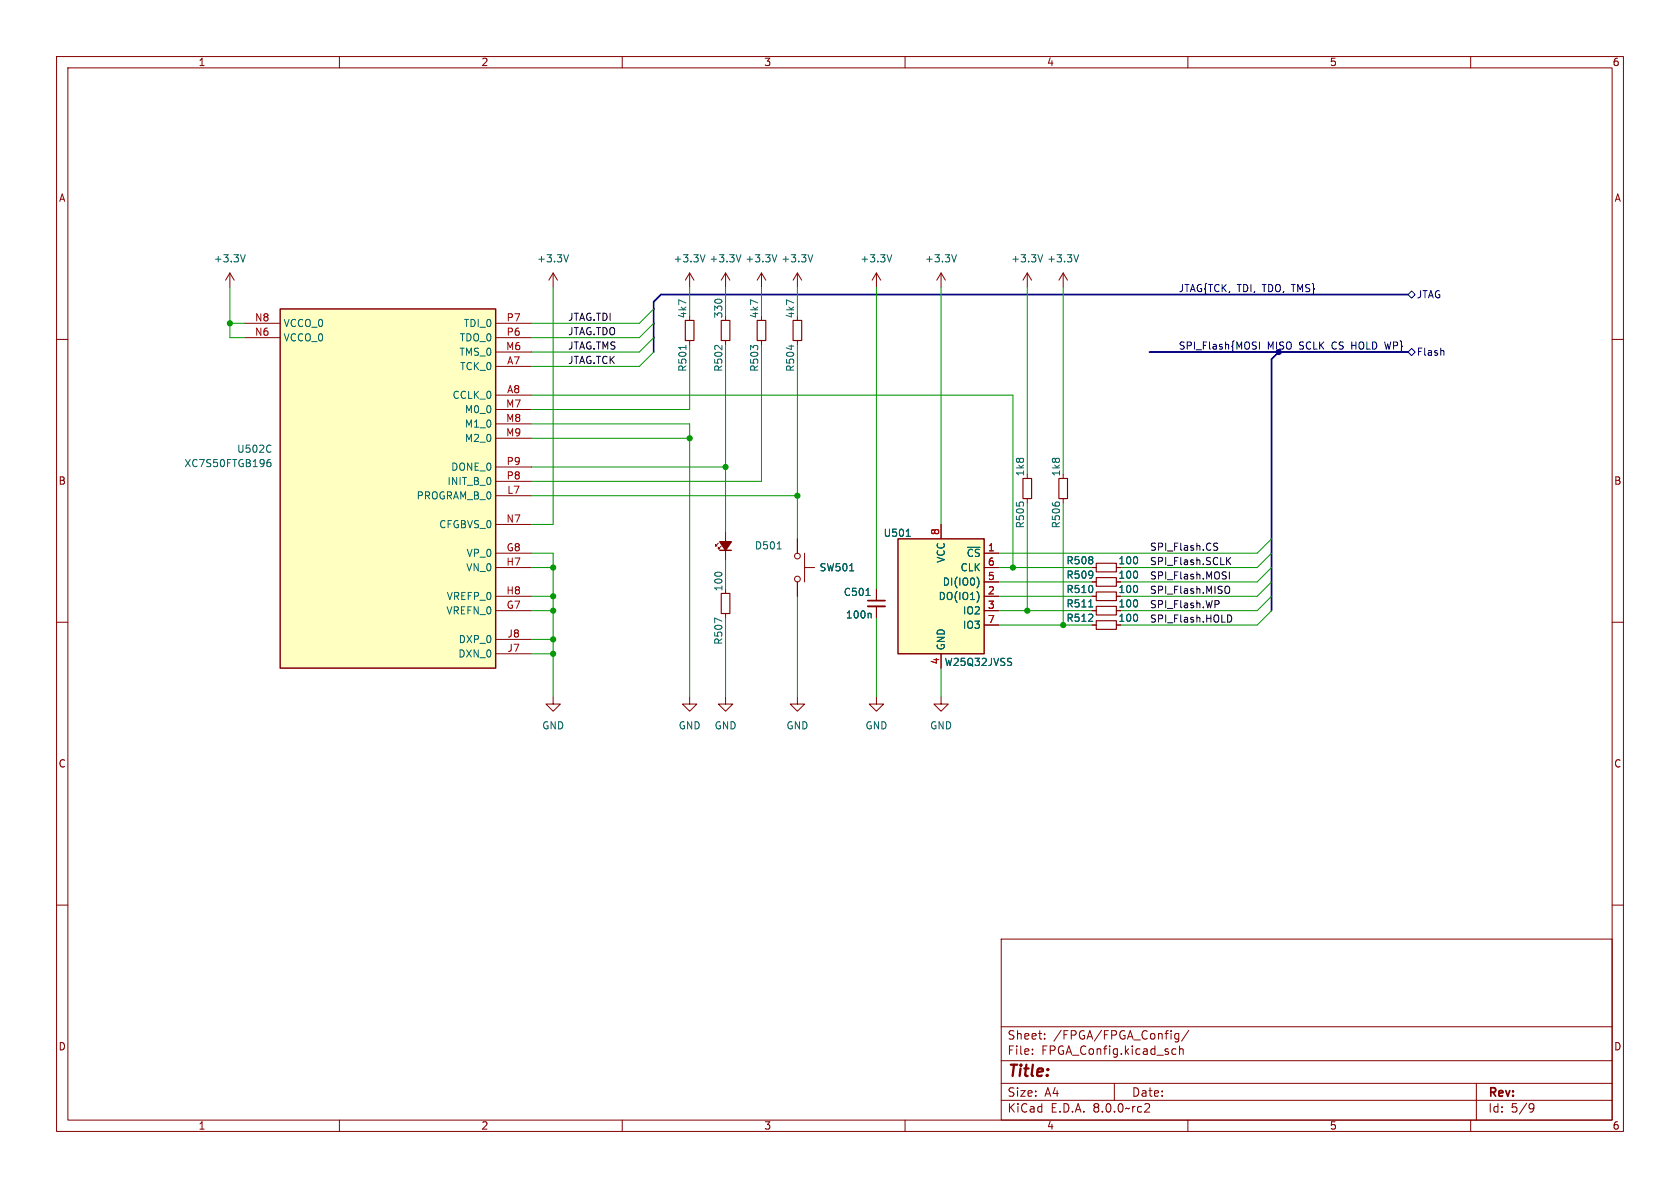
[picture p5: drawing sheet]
<svg xmlns="http://www.w3.org/2000/svg" width="297mm" height="210mm" viewBox="0 0 297 210" stroke-linecap="round" stroke-linejoin="round" font-family="sans-serif">
<g fill="none" stroke="#840000" stroke-width=".18">
<path d="M10 10h277v190h-277zM12 12h273v186h-273zM60 10v2M110 10v2M160 10v2M210 10v2M260 10v2M10 60h2M121.9 48.3l-.7 1.2M121.9 48.3v2.5M121.9 48.3l.8 1.2M128.3 48.3v2.5"/>
<path d="M128.3 48.3l-.8 1.2M128.3 48.3l.7 1.2M134.6 48.3l-.7 1.2M134.6 48.3v2.5M134.6 48.3l.8 1.2M141 48.3l-.8 1.2M141 48.3v2.5M141 48.3l.7 1.2M154.9 48.3v2.5M154.9 48.3l-.7 1.2M154.9 48.3l.8 1.2M166.4 48.3l-.8 1.2"/>
<path d="M166.4 48.3v2.5M166.4 48.3l.7 1.2M181.6 48.3l-.8 1.2M181.6 48.3v2.5M181.6 48.3l.8 1.2M188 48.3l-.8 1.2M188 48.3v2.5M188 48.3l.7 1.2M285 60h2M121.9 60.2v.8M128.3 60.2v.8M134.6 60.2v.8"/>
<path d="M141 60.2v.8M127 96l-.5 .5v-.2v.2h.2M127.5 96.5l-.5 .5v-.2v.2h.3M128.3 94v5.1M141 95.3v2.5M142.2 97.8v5.1M181.6 88.1v.8M188 88.1v.8M10 110h2M128.3 108.5v.7M141 102.9v2.5M142.2 100.3h1.8"/>
<path d="M154.9 104.1v2.1M154.9 107.2v2M193 110.5h.8M193 102.9h.8M193 100.3h.8M193 108h.8M193 105.4h.8M285 110h2M97.8 123.2v1.3h1.3l-1.3 1.2-1.3-1.2h1.3M121.9 123.2v1.3h1.3l-1.3 1.2-1.3-1.2h1.3M128.3 123.2v1.3h1.2l-1.2 1.2-1.3-1.2h1.3M141 123.2v1.3h1.2l-1.2 1.2-1.3-1.2h1.3"/>
<path d="M154.9 123.2v1.3h1.3l-1.3 1.2-1.2-1.2h1.2M166.4 123.2v1.3h1.2l-1.2 1.2-1.3-1.2h1.3M10 160h2M285 160h2M177 166h108v32h-108zM60 198v2M110 198v2M160 198v2M177 194.5h108M177 191.5h108M177 187.5h108M177 181.5h108"/>
<path d="M182.5 186.3v.1M182.5 185.5v.1M184.7 183.6v.1M184.7 182.8v.1M197 191.5v3M202.6 195.1l.5 .1 .1 .3-.9 1.1h.9M207.3 186.3h.6M207.3 185.5h.6M208.4 182.7v1.2l-.3 .3-.4-.1M208.4 182.8l-.4-.1-.3 .3v.4l.1 .2h.6M208.5 185.5l.2-.1 .4 .1 .1 .9M208.5 184.9v1.5"/>
<path d="M210 198v2M210.2 182.1l-1.3 2M260 198v2M261 191.5v6.5M270.6 195.1l.5 .1a.99 .99 0 0 1-.4 1.4h-.2M271.2 195.7l-.3 .3h-.3"/>
<circle cx="141" cy="98.3" r=".51"/>
<circle cx="141" cy="102.4" r=".51"/>
</g>
<path d="M153.4 107.2h3.1" fill="none" stroke="#840000" stroke-width=".33"/>
<path d="M153.4 106.2h3.1" fill="none" stroke="#840000" stroke-width=".3"/>
<g fill="none" stroke="#006464" stroke-width=".18">
<path d="M124.6 45l-.4 1.3M131 45l-.4 1.3M137.3 45l-.4 1.3M143.7 45l-.4 1.3M157.7 45l-.5 1.3M169.1 45l-.4 1.3M184.3 45l-.4 1.3M190.7 45l-.4 1.3M121.3 61.1v.7M139.9 61v.8M137.4 97h.7M127.6 109.8l-1.3-.5v.8"/>
<path d="M150.2 100.9h.7M153.1 105.3h.7M153.8 108.4l.2 .2v.7M192.5 107.3h.7"/>
</g>
<path d="M121.2 56.6h1.5v3.6h-1.5zM127.5 56.6h1.5v3.6h-1.5zM133.9 56.6h1.5v3.6h-1.5zM140.2 56.6h1.5v3.6h-1.5zM180.8 84.6h1.6v3.5h-1.6zM187.2 84.6h1.5v3.5h-1.5zM193.8 99.6h3.6v1.5h-3.6zM127.5 104.9h1.5v3.6h-1.5zM193.8 109.7h3.6v1.6h-3.6zM193.8 102.1h3.6v1.5h-3.6zM193.8 107.2h3.6v1.5h-3.6zM193.8 104.6h3.6v1.6h-3.6z" fill="none" stroke="#840000" stroke-width=".2"/>
<path d="M127.3 97.3h2" fill="none" stroke="#840000" stroke-width=".25"/>
<path d="M127.3 95.8h2l-1 1.5z" fill="#840000" stroke="#840000" stroke-width=".25"/>
<path d="M158.7 95.3h15.3v20.3h-15.3z" fill="#ffffc2"/>
<path d="M158.7 95.3h15.3v20.3h-15.3z" fill="none" stroke="#840000" stroke-width=".25"/>
<path d="M166.4 92.7v2.6M174 97.8h2.5M166.4 115.6v2.5M174 105.4h2.5M174 108h2.5M174 102.9h2.5M174 100.3h2.5M174 110.5h2.5" fill="none" stroke="#840000" stroke-width=".18"/>
<path d="M160.2 94.8h.7M172.8 102.1a1.49 1.49 0 0 1 0 1.8M173 105.1v.8M178.7 116.4h.1M178.8 117.2v.3" fill="none" stroke="#006464" stroke-width=".18"/>
<path d="M49.5 54.6h38.1v63.5h-38.1z" fill="#ffffc2"/>
<path d="M49.5 54.6h38.1v63.5h-38.1z" fill="none" stroke="#840000" stroke-width=".25"/>
<g fill="none" stroke="#840000" stroke-width=".18">
<path d="M40.6 48.3l-.7 1.2M40.6 48.3v2.5M40.6 48.3l.8 1.2M43.2 59.7h6.3M43.2 57.2h6.3M87.6 59.7h6.4M87.6 57.2h6.4M97.8 48.3l-.8 1.2M97.8 48.3v2.5M97.8 48.3l.8 1.2M87.6 64.8h6.4M87.6 69.9h6.4"/>
<path d="M87.6 62.2h6.4M87.6 72.4h6.4M87.6 74.9h6.4M87.6 77.5h6.4M87.6 97.8h6.4M87.6 87.6h6.4M87.6 92.7h6.4M87.6 85.1h6.4M87.6 82.6h6.4M141 95.3v2.5M166.4 92.7v2.6M174 97.8h2.5"/>
<path d="M87.6 108h6.4M87.6 100.3h6.4M87.6 105.4h6.4M87.6 115.6h6.4M87.6 113h6.4M141 102.9v2.5M154.9 104.1v2.1M154.9 107.2v2M166.4 115.6v2.5M174 108h2.5M174 100.3h2.5M174 105.4h2.5"/>
<path d="M174 110.5h2.5M174 102.9h2.5M193 108h.8M193 100.3h.8M193 105.4h.8M193 110.5h.8M193 102.9h.8"/>
</g>
<g fill="none" stroke="#006464" stroke-width=".18">
<path d="M43.4 45l-.5 1.3M100.5 45l-.4 1.3M47.8 78.7l.1 .1M47.9 79.8l-.1 .1M47.3 81.8l.4-.1 .2 .3-.1 .4h-.5M47.8 81.2l-.4 .1-.2 .2M160.2 94.8h.7M150.2 100.9h.7M153.1 105.3h.7M153.8 108.4l.2 .2v.7M172.8 102.1a1.49 1.49 0 0 1 0 1.8M173 105.1v.8"/>
<path d="M178.7 116.4h.1M178.8 117.2v.3M192.5 107.3h.7"/>
</g>
<path d="M249.6 51.4l.6 .7-.6 .6-.7-.6zM221.9 60.4l.2 .1M222 61.2l.1 .2-.1 .3M222.7 60.4v1.3M248.9 62.2l.7-.6 .6 .6-.6 .7zM255.2 62l.1 .8" fill="none" stroke="#000084" stroke-width=".18"/>
<path d="M214.8 96.6l.4 .1 .1 .3-.3 .3h-.3M214.8 96l.5 .1M217 99.1l.6 .7M217.6 98.5l-.8 .8M214.8 106.2h.5l.2 .2-.1 .4h-.6M216.8 103.6a.43 .43 0 0 1 .6 .5v.4a.43 .43 0 0 1-.6 .4M217 108.7a.64 .64 0 0 1 .8 .6 .64 .64 0 0 1-.8 .7M217.3 101.1v1.3" fill="none" stroke="#0f0f0f" stroke-width=".18"/>
<path d="M248.9 52.1h-132.1l-1.2 1.2v8.9M203.2 62.2h45.7M226.1 62.2l-1.3 1.3v44.5" fill="none" stroke="#000084" stroke-width=".3"/>
<g fill="none" stroke="#009600" stroke-width=".18">
<path d="M40.6 50.8v8.9h2.6M40.6 57.2h2.6M97.8 50.8v41.9h-3.8M115.6 57.2l-2.6 2.5h-19M115.6 54.6l-2.6 2.6h-19M115.6 59.7l-2.6 2.5h-19M121.9 50.8v5.1M128.3 50.8v5.1M134.6 50.8v5.1M141 50.8v5.1M154.9 50.8v53.3M166.4 50.8v41.9"/>
<path d="M181.6 50.8v33M188 50.8v33M94 74.9h27.9v48.3M94 69.9h85.1v30.4M94 77.5h27.9M115.6 62.2l-2.6 2.6h-19M121.9 61v11.4h-27.9M128.3 61v33M134.6 61v24.1h-40.6M141 61v34.3M94 87.6h47M94 97.8h3.8v25.4"/>
<path d="M94 82.6h34.3M128.3 99.1v5M181.6 88.9v19.1M188 88.9v21.6M224.8 97.8l-2.6 2.5h-24.1M224.8 95.3l-2.6 2.5h-45.7M94 113h3.8M94 108h3.8M94 105.4h3.8M94 100.3h3.8M94 115.6h3.8M128.3 109.2v14"/>
<path d="M141 105.4v17.8M154.9 109.2v14M166.4 118.1v5.1M176.5 108h16.5M176.5 105.4h16.5M176.5 100.3h16.5M176.5 110.5h16.5M176.5 102.9h16.5M224.8 105.4l-2.6 2.6h-24.1M224.8 102.9l-2.6 2.5h-24.1M224.8 108l-2.6 2.5h-24.1M224.8 100.3l-2.6 2.6h-24.1"/>
</g>
<circle cx="226.1" cy="62.2" r=".46" fill="#000084" stroke="#000084" stroke-width=".18"/>
<g fill="#009600" stroke="#009600" stroke-width=".18">
<circle cx="188" cy="110.5" r=".46"/>
<circle cx="97.8" cy="115.6" r=".46"/>
<circle cx="97.8" cy="113" r=".46"/>
<circle cx="181.6" cy="108" r=".46"/>
<circle cx="179.1" cy="100.3" r=".46"/>
<circle cx="141" cy="87.6" r=".46"/>
<circle cx="128.3" cy="82.6" r=".46"/>
<circle cx="121.9" cy="77.5" r=".46"/>
<circle cx="97.8" cy="108" r=".46"/>
<circle cx="40.6" cy="57.2" r=".46"/>
<circle cx="97.8" cy="105.4" r=".46"/>
<circle cx="97.8" cy="100.3" r=".46"/>
</g>
<text font-size="2.8" fill="#840000" x="178" y="190.9">Title:</text>
<g font-size="2.1" fill="#840000">
<text x="178" y="184">Sheet:</text>
<text x="186.2" y="184">/FPGA/FPGA_Config/</text>
<text x="178" y="186.7">File:</text>
<text x="184.1" y="186.7">FPGA_Config.kicad_sch</text>
<text x="178" y="196.9">KiCad</text>
<text x="178" y="194.1">Size:</text>
<text x="184.7" y="194.1">A4</text>
<text x="185.7" y="196.9">E.D.A.</text>
<text x="193.3" y="196.9">8.0.0~rc2</text>
<text x="200" y="194.1">Date:</text>
<text x="263" y="194.3">Rev:</text>
<text x="263" y="196.9">Id:</text>
<text x="267.1" y="196.9">5/9</text>
</g>
<g font-size="1.8" fill="#840000">
<text x="35" y="11.9">1</text>
<text x="85" y="11.9">2</text>
<text x="135" y="11.9">3</text>
<text x="185" y="11.9">4</text>
<text x="235" y="11.9">5</text>
<text x="285" y="11.9">6</text>
<text x="10.3" y="35.9">A</text>
<text x="285.3" y="35.9">A</text>
<text x="10.3" y="85.9">B</text>
<text x="285.3" y="85.9">B</text>
<text x="197.6" y="100">100</text>
<text x="197.6" y="102.5">100</text>
<text x="197.6" y="107.6">100</text>
<text x="197.6" y="105">100</text>
<text x="197.6" y="110.1">100</text>
<text x="10.3" y="135.9">C</text>
<text x="285.3" y="135.9">C</text>
<text x="10.3" y="185.9">D</text>
<text x="285.3" y="185.9">D</text>
<text x="35" y="199.9">1</text>
<text x="85" y="199.9">2</text>
<text x="135" y="199.9">3</text>
<text x="185" y="199.9">4</text>
<text x="235" y="199.9">5</text>
<text x="285" y="199.9">6</text>
</g>
<g font-size="1.8" fill="#006464">
<text x="37.7" y="46.6">+3.3V</text>
<text x="94.8" y="46.6">+3.3V</text>
<text x="119" y="46.6">+3.3V</text>
<text x="125.3" y="46.6">+3.3V</text>
<text x="131.7" y="46.6">+3.3V</text>
<text x="138" y="46.6">+3.3V</text>
<text x="152" y="46.6">+3.3V</text>
<text x="163.4" y="46.6">+3.3V</text>
<text x="178.7" y="46.6">+3.3V</text>
<text x="185" y="46.6">+3.3V</text>
<text x="50" y="58">VCCO_0</text>
<text x="81.9" y="58">TDI_0</text>
<text x="121.6" y="56.4" transform="rotate(-90 121.6 56.4)">4k7</text>
<text x="127.9" y="56.4" transform="rotate(-90 127.9 56.4)">330</text>
<text x="134.3" y="56.4" transform="rotate(-90 134.3 56.4)">4k7</text>
<text x="140.6" y="56.4" transform="rotate(-90 140.6 56.4)">4k7</text>
<text x="50" y="60.6">VCCO_0</text>
<text x="81.1" y="63.1">TMS_0</text>
<text x="81.2" y="60.6">TDO_0</text>
<text x="81.2" y="65.6">TCK_0</text>
<text x="121.6" y="65.8" transform="rotate(-90 121.6 65.8)">R501</text>
<text x="127.9" y="65.8" transform="rotate(-90 127.9 65.8)">R502</text>
<text x="134.3" y="65.8" transform="rotate(-90 134.3 65.8)">R503</text>
<text x="140.6" y="65.8" transform="rotate(-90 140.6 65.8)">R504</text>
<text x="79.9" y="70.7">CCLK_0</text>
<text x="82.1" y="73.3">M0_0</text>
<text x="82.1" y="75.8">M1_0</text>
<text x="32.5" y="82.8">XC7S50FTGB196</text>
<text x="41.8" y="80.2">U502C</text>
<text x="79.7" y="83.4">DONE_0</text>
<text x="82.1" y="78.3">M2_0</text>
<text x="73.6" y="88.5">PROGRAM_B_0</text>
<text x="79" y="86">INIT_B_0</text>
<text x="181.2" y="84.3" transform="rotate(-90 181.2 84.3)">1k8</text>
<text x="187.6" y="84.3" transform="rotate(-90 187.6 84.3)">1k8</text>
<text x="77.5" y="93.6">CFGBVS_0</text>
<text x="156.1" y="95.1">U501</text>
<text x="181.2" y="93.5" transform="rotate(-90 181.2 93.5)">R505</text>
<text x="187.6" y="93.5" transform="rotate(-90 187.6 93.5)">R506</text>
<text x="82.3" y="101.2">VN_0</text>
<text x="82.4" y="98.7">VP_0</text>
<text x="133.4" y="97.3">D501</text>
<text x="144.8" y="101.2">SW501</text>
<text x="167.2" y="99.6" transform="rotate(-90 167.2 99.6)">VCC</text>
<text x="169.7" y="101.2">CLK</text>
<text x="170.8" y="98.7">~{CS}</text>
<text x="188.4" y="100">R508</text>
<text x="78.9" y="106.3">VREFP_0</text>
<text x="127.9" y="104.6" transform="rotate(-90 127.9 104.6)">100</text>
<text x="149.1" y="105.5">C501</text>
<text x="165.8" y="106.3">DO(IO1)</text>
<text x="166.6" y="103.7">DI(IO0)</text>
<text x="188.4" y="102.5">R509</text>
<text x="188.4" y="107.6">R511</text>
<text x="188.4" y="105">R510</text>
<text x="78.8" y="108.8">VREFN_0</text>
<text x="81" y="113.9">DXP_0</text>
<text x="149.4" y="109.5">100n</text>
<text x="170.1" y="108.8">IO2</text>
<text x="170.1" y="111.4">IO3</text>
<text x="188.4" y="110.1">R512</text>
<text x="80.9" y="116.4">DXN_0</text>
<text x="127.9" y="114.1" transform="rotate(-90 127.9 114.1)">R507</text>
<text x="166.9" y="117.9">W25Q32JVSS</text>
<text x="167.2" y="115.1" transform="rotate(-90 167.2 115.1)">GND</text>
<text x="95.8" y="129.1">GND</text>
<text x="119.9" y="129.1">GND</text>
<text x="126.2" y="129.1">GND</text>
<text x="138.9" y="129.1">GND</text>
<text x="152.9" y="129.1">GND</text>
<text x="164.3" y="129.1">GND</text>
</g>
<g font-size="1.8" fill="#000084">
<text x="208.3" y="51.7">JTAG{TCK,</text>
<text x="218.7" y="51.7">TDI,</text>
<text x="223.3" y="51.7">TDO, TMS}</text>
<text x="250.4" y="52.9">JTAG</text>
<text x="208.3" y="61.9">SPI_Flash{MOSI</text>
<text x="224" y="61.9">MISO</text>
<text x="229.8" y="61.9">SCLK</text>
<text x="235.7" y="61.9">CS HOLD WP}</text>
<text x="250.4" y="63.1">Flash</text>
</g>
<g font-size="1.8" fill="#a90000">
<text x="45" y="59.4">N6</text>
<text x="45" y="56.9">N8</text>
<text x="89.5" y="59.4">P6</text>
<text x="89.5" y="56.9">P7</text>
<text x="89.4" y="62">M6</text>
<text x="89.6" y="64.5">A7</text>
<text x="89.6" y="69.6">A8</text>
<text x="89.4" y="72.1">M7</text>
<text x="89.4" y="74.7">M8</text>
<text x="89.4" y="77.2">M9</text>
<text x="89.5" y="82.3">P9</text>
<text x="89.5" y="84.8">P8</text>
<text x="89.6" y="87.4">L7</text>
<text x="89.4" y="92.5">N7</text>
<text x="166.1" y="94.7" transform="rotate(-90 166.1 94.7)">8</text>
<text x="89.4" y="100.1">H7</text>
<text x="89.5" y="97.5">G8</text>
<text x="174.6" y="97.5">1</text>
<text x="174.6" y="100.1">6</text>
<text x="89.4" y="105.2">H8</text>
<text x="89.5" y="107.7">G7</text>
<text x="174.6" y="105.2">2</text>
<text x="174.6" y="107.7">3</text>
<text x="174.6" y="102.6">5</text>
<text x="89.6" y="112.8">J8</text>
<text x="174.6" y="110.2">7</text>
<text x="89.6" y="115.3">J7</text>
<text x="166.1" y="117.5" transform="rotate(-90 166.1 117.5)">4</text>
</g>
<g font-size="1.8" fill="#0f0f0f">
<text x="100.3" y="56.8">JTAG.TDI</text>
<text x="100.3" y="59.3">JTAG.TDO</text>
<text x="100.3" y="64.4">JTAG.TCK</text>
<text x="100.3" y="61.9">JTAG.TMS</text>
<text x="203.2" y="97.4">SPI_Flash.CS</text>
<text x="203.2" y="100">SPI_Flash.SCLK</text>
<text x="203.2" y="105.1">SPI_Flash.MISO</text>
<text x="203.2" y="102.5">SPI_Flash.MOSI</text>
<text x="203.2" y="107.6">SPI_Flash.WP</text>
<text x="203.2" y="110.1">SPI_Flash.HOLD</text>
</g>
</svg>
